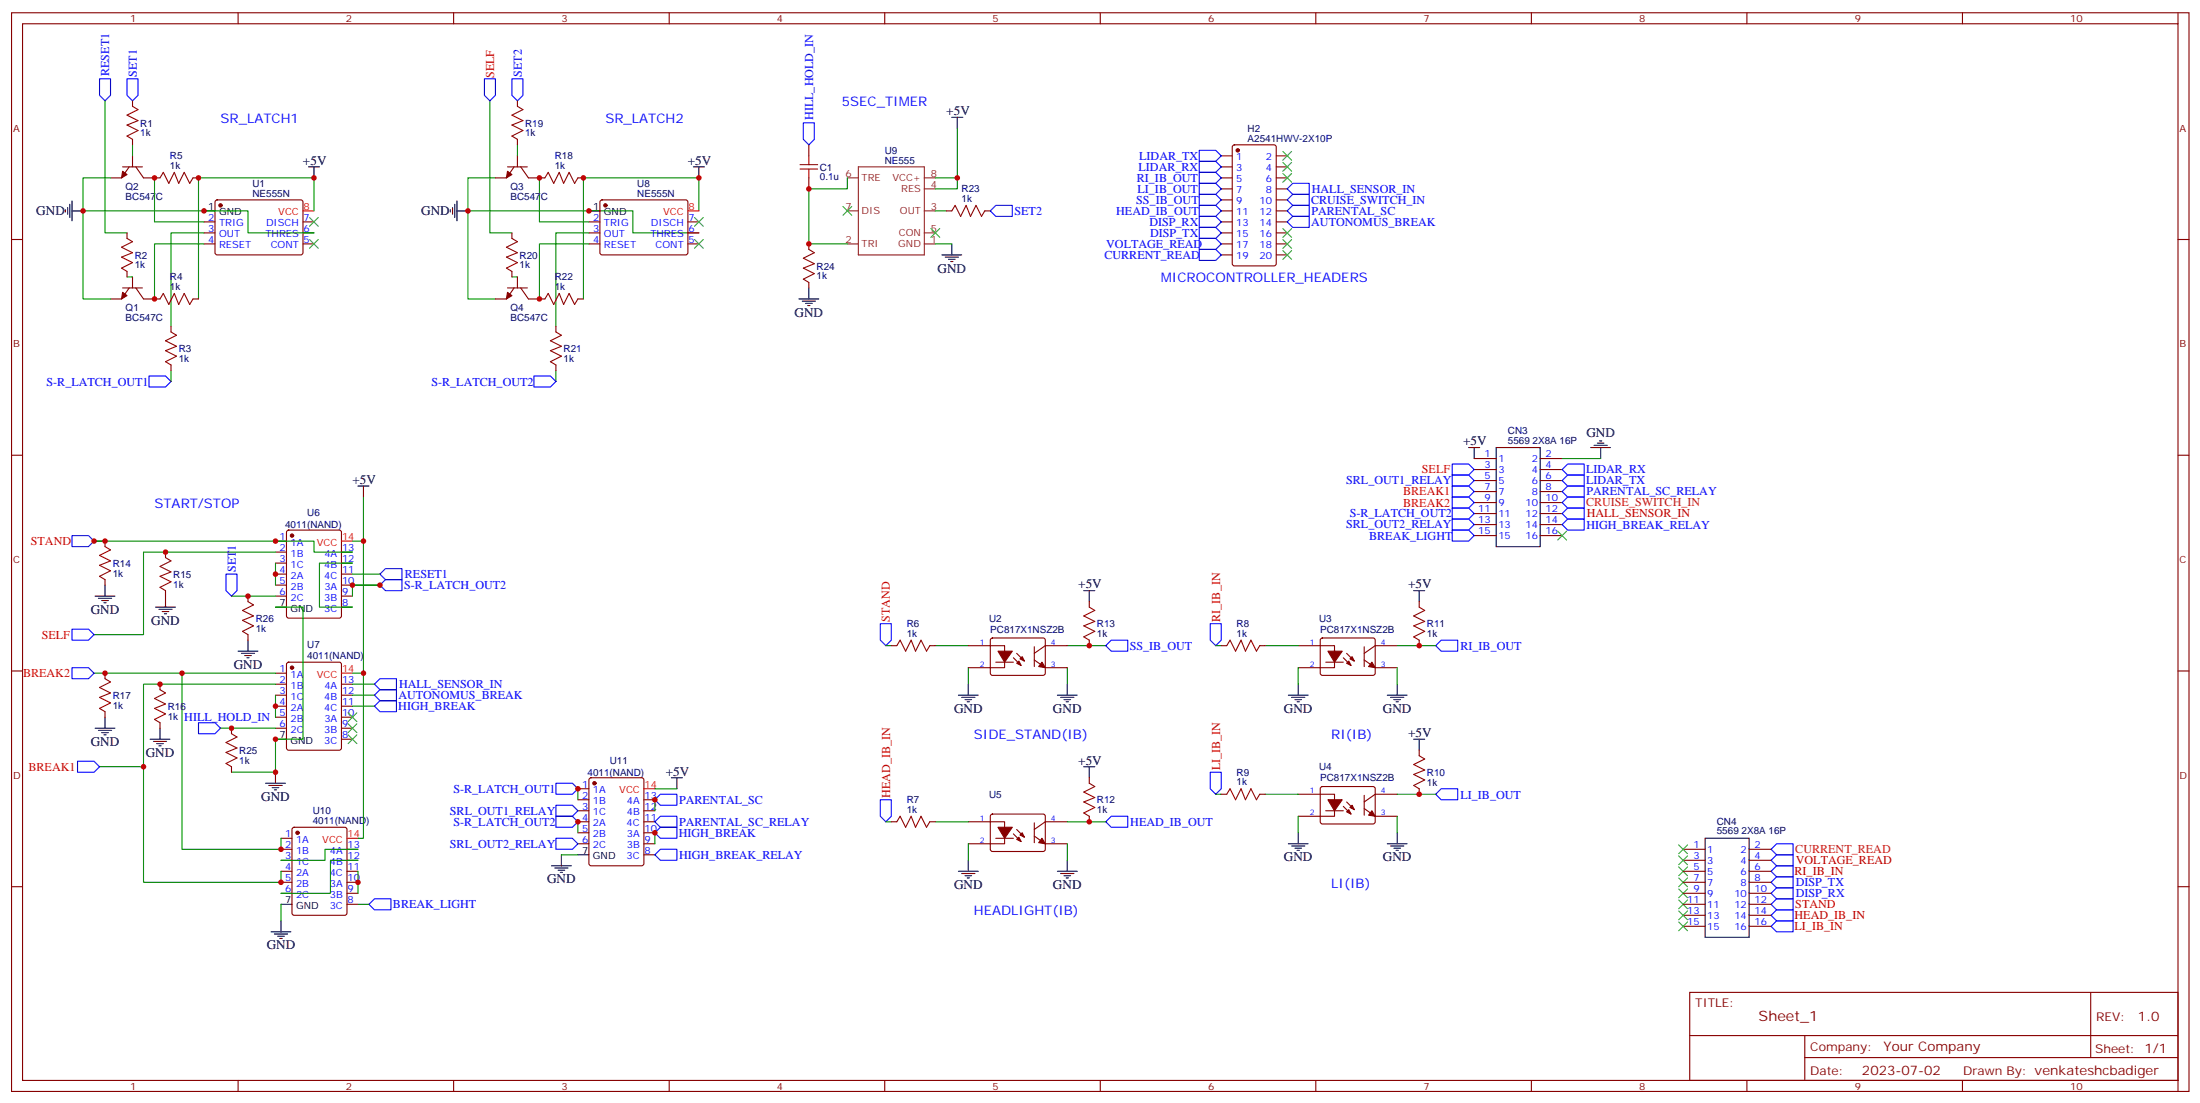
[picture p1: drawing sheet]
<svg xmlns="http://www.w3.org/2000/svg" width="706mm" height="354mm" viewBox="0 0 706 354" stroke-linecap="round" stroke-linejoin="round" font-family="sans-serif">
<g fill="none" stroke="#870000" stroke-width=".35">
<path d="M3.7 4.1h698.5v345.7h-698.5zM7.2 7.6h691.5v338.7h-691.5zM76.4 4.1v3.5M145.5 4.1v3.5M214.7 4.1v3.5M283.8 4.1v3.5M353 4.1v3.5M422.1 4.1v3.5M491.2 4.1v3.5M560.4 4.1v3.5M629.5 4.1v3.5M698.7 4.1v3.5"/>
<path d="M42.5 32.3v1.8M166 32.3v1.8M39.3 53.5h6.4M41.5 53.5l-2.5 3.5h-3.5M42.5 44.7v1.7M42.5 50v3.5M43.6 53.5l2.4 3.5h5.3M61.9 57h1.8M162.8 53.5h6.4M164.9 53.5l-2.4 3.5h-3.6M166 44.7v1.7M166 50v3.5"/>
<path d="M167 53.5l2.5 3.5h5.3M185.4 57h1.7M259.5 46.4v3.6M259.5 57v3.5M391.8 57h3.5M391.8 53.5h3.5M391.8 50h3.5M395.5 46.6l.5-.2h12.7l.6 .5 .1 37.6-.5 .7h-12.9l-.7-.4v-37.7zM409.4 57h3.5M409.4 53.5h3.5M409.4 50h3.5M3.7 76.8h3.5"/>
<path d="M40.7 74.6v1.8M65.4 71.1h3.6M65.4 74.6h3.6M65.4 78.2h3.6M69.2 64.3l.5-.2h27.1l.4 .7-.1 16.5-.6 .4-27.1-.1-.4-.6v-16.2zM97.2 71.1h3.5M97.2 74.6h3.5M97.2 78.2h3.5M164.2 74.6v1.8M188.9 71.1h3.5M188.9 74.6h3.5M188.9 78.2h3.5"/>
<path d="M192.7 64.3l.4-.2h27.1l.5 .7-.1 16.5-.6 .4-27.1-.1-.5-.6v-16.2zM220.7 71.1h3.5M220.7 74.6h3.5M220.7 78.2h3.5M259.5 78.2v1.7M303.6 67.6h1.7M315.9 67.6h1.8M391.8 71.1h3.5M391.8 74.6h3.5M391.8 78.2h3.5M391.8 60.5h3.5M391.8 64.1h3.5"/>
<path d="M391.8 67.6h3.5M409.4 71.1h3.5M409.4 74.6h3.5M409.4 78.2h3.5M409.4 60.5h3.5M409.4 64.1h3.5M409.4 67.6h3.5M698.7 76.8h3.5M39.3 92.3h6.4M40.7 87v1.8M41.5 92.3l-2.5 3.5h-3.5M42.5 88.8v3.5"/>
<path d="M43.6 92.3l2.4 3.5h5.3M61.9 95.8h1.8M162.8 92.3h6.4M164.2 87v1.8M164.9 92.3l-2.4 3.5h-3.6M166 88.8v3.5M167 92.3l2.5 3.5h5.3M185.4 95.8h1.7M259.5 90.5v1.8M391.8 81.7h3.5M409.4 81.7h3.5M54.9 104.6v1.8"/>
<path d="M54.9 117v1.7M178.3 104.6v1.8M178.3 117v1.7M3.7 145.9h3.5M472.9 147h7.1M472.9 150.5h7.1M472.9 154h7.1M472.9 157.6h7.1M494.1 147h7M494.1 150.5h7M494.1 154h7M494.1 157.6h7"/>
<path d="M698.7 145.9h3.5M33.7 173.4v1.8M53.1 177v1.7M88.4 173.4h3.5M88.4 177h3.5M92.1 170.1l.5-.2h16.2l.7 .4v27.1l-.4 .7h-16.5l-.6-.4-.1-27.1zM109.5 177h3.6M472.9 161.1h7.1M472.9 164.6h7.1M472.9 168.1h7.1M472.9 171.7h7.1M494.1 161.1h7"/>
<path d="M494.1 164.6h7M494.1 168.1h7M494.1 171.7h7M33.7 185.8v1.7M53.1 189.3v1.8M79.6 191.1v1.7M88.4 180.5h3.5M88.4 184h3.5M88.4 187.5h3.5M88.4 191.1h3.5M109.5 180.5h3.6M109.5 184h3.6"/>
<path d="M109.5 187.5h3.6M109.5 191.1h3.6M109.5 194.6h3.6M349.4 192.8v1.8M455.3 192.8v1.8M3.7 215.1h3.5M33.7 215.8v1.7M51.3 219.3v1.8M79.6 203.4v1.8M88.4 215.8h3.5M88.4 219.3h3.5M92.1 212.4l.5-.2h16.2l.7 .5v27l-.4 .7-16.5 .1-.6-.5-.1-27.1z"/>
<path d="M109.5 219.3h3.6M285.9 206.9h1.8M298.3 206.9h1.7M310.6 206.9h11.7v7.1h-11.7M317.9 204.7l.5-.2h16.5l.4 .7-.1 10.8-.6 .5-16.5-.1-.4-.6v-10.6zM319.4 212.2h5.7M325.1 210.8l2.5 2.5M326.1 209.4l2.5 2.5M331.8 207.3v6.3M331.8 211.5l3.5 2.5h7.1M342.4 206.9h-7.1l-3.5 2.5M349.4 205.2v1.7"/>
<path d="M391.8 206.9h1.7M404.1 206.9h1.8M416.5 206.9h11.6v7.1h-11.6M423.7 204.7l.5-.2h16.5l.4 .7v10.8l-.7 .5-16.5-.1-.4-.6v-10.6zM425.3 212.2h5.6M430.9 210.8l2.5 2.5M432 209.4l2.4 2.5M437.6 207.3v6.3M437.6 211.5l3.5 2.5h7.1M448.2 206.9h-7.1l-3.5 2.5M455.3 205.2v1.7M698.7 215.1h3.5"/>
<path d="M33.7 228.1v1.8M51.3 231.6v1.8M74.3 233.4v1.8M88.4 222.8h3.5M88.4 226.3h3.5M88.4 229.9h3.5M88.4 233.4h3.5M109.5 222.8h3.6M109.5 226.3h3.6M109.5 229.9h3.6M109.5 233.4h3.6M109.5 236.9h3.6"/>
<path d="M74.3 245.7v1.8M185.4 252.8h3.5M185.4 256.3h3.5M185.4 259.9h3.5M189.1 249.5l.5-.2h16.2l.7 .4 .1 27.1-.5 .6-16.5 .1-.6-.5-.1-27zM206.6 256.3h3.5M206.6 259.9h3.5M349.4 249.3v1.7M391.8 254.6h1.7M404.1 254.6h1.8M416.5 254.6h11.6v7h-11.6M423.7 252.3l.5-.2 16.5 .1 .4 .6v10.9l-.7 .4-16.5-.1-.4-.6v-10.6z"/>
<path d="M425.3 259.9h5.6M430.9 258.4l2.5 2.5M432 257l2.4 2.5M437.6 254.9v6.4M437.6 259.2l3.5 2.4h7.1M448.2 254.6h-7.1l-3.5 2.4M455.3 240.5v1.7M455.3 252.8v1.8M90.1 268.7h3.6M90.1 272.2h3.6M90.1 275.7h3.6M90.1 279.3h3.6"/>
<path d="M93.9 265.4l.5-.3h16.2l.6 .5 .1 27.1-.5 .6-16.4 .1-.7-.5v-27zM111.3 272.2h3.5M111.3 275.7h3.5M111.3 279.3h3.5M185.4 263.4h3.5M185.4 266.9h3.5M185.4 270.4h3.5M206.6 263.4h3.5M206.6 266.9h3.5M206.6 270.4h3.5M206.6 274h3.5M285.9 263.4h1.8"/>
<path d="M298.3 263.4h1.7M310.6 263.4h11.7v7h-11.7M317.9 261.1l.5-.2 16.5 .1 .4 .6-.1 10.9-.6 .4-16.5-.1-.4-.6v-10.6zM319.4 268.7h5.7M325.1 267.3l2.5 2.4M326.1 265.9l2.5 2.4M331.8 268l3.5 2.4h7.1M331.8 263.7v6.4M342.4 263.4h-7.1l-3.5 2.5M349.4 261.6v1.8M539.9 272.2h7.1M539.9 275.7h7.1"/>
<path d="M539.9 279.3h7.1M561.1 272.2h7M561.1 275.7h7M561.1 279.3h7M3.7 284.2h3.5M90.1 282.8h3.6M90.1 286.3h3.6M111.3 282.8h3.5M111.3 286.3h3.5M111.3 289.8h3.5M539.9 282.8h7.1M539.9 286.3h7.1"/>
<path d="M539.9 289.8h7.1M539.9 293.4h7.1M539.9 296.9h7.1M561.1 282.8h7M561.1 286.3h7M561.1 289.8h7M561.1 293.4h7M561.1 296.9h7M698.7 284.2h3.5M542 318.1h156.7v28.2h-156.7zM670.7 318.1v20.9M542.1 331.9h156.4"/>
<path d="M579 339h119.5M579 331.9v14.1M76.4 346.3v3.5M145.5 346.3v3.5M214.7 346.3v3.5M283.8 346.3v3.5M353 346.3v3.5M422.1 346.3v3.5M491.2 346.3v3.5M560.4 346.3v3.5M629.5 346.3v3.5M698.7 346.3v3.5"/>
</g>
<g fill="#870000" stroke="#870000" stroke-width=".35">
<path d="M39.3 93.7l1.4 1.1-1.7 1z"/>
<path d="M39.3 54.9l1.4 1.1-1.7 1z"/>
<path d="M162.8 54.9l1.4 1.1-1.7 1z"/>
<path d="M162.8 93.7l1.4 1.1-1.7 1z"/>
<path d="M320.1 265.1h4.6l-2.4 3.6z"/>
<path d="M327.2 267.6l.7-.7 .7 1.4z"/>
<path d="M326.1 269l.7-.7 .8 1.4z"/>
<path d="M334.3 268.7l1 1.7-2.1-.3z"/>
<path d="M426 256.3h4.6l-2.5 3.6z"/>
<path d="M433 258.8l.7-.7 .7 1.4z"/>
<path d="M432 260.2l.7-.7 .7 1.4z"/>
<path d="M440.1 259.9l1 1.7-2.1-.3z"/>
<path d="M426 208.7h4.6l-2.5 3.5z"/>
<path d="M433 211.2l.7-.7 .7 1.4z"/>
<path d="M432 212.6l.7-.7 .7 1.4z"/>
<path d="M440.1 212.2l1 1.8-2.1-.4z"/>
<path d="M320.1 208.7h4.6l-2.4 3.5z"/>
<path d="M327.2 211.2l.7-.7 .7 1.4z"/>
<path d="M326.1 212.6l.7-.7 .8 1.4z"/>
<path d="M334.3 212.2l1 1.8-2.1-.4z"/>
<circle cx="70.7" cy="65.8" r=".53"/>
<circle cx="93.7" cy="171.7" r=".53"/>
<circle cx="93.7" cy="214" r=".53"/>
<circle cx="194.2" cy="65.8" r=".53"/>
<circle cx="397.1" cy="48.2" r=".53"/>
<circle cx="95.4" cy="266.9" r=".53"/>
<circle cx="190.7" cy="251" r=".53"/>
</g>
<g fill="none" stroke="#000" stroke-width=".35">
<path d="M305.3 37.6h3.6M307.1 37.6v3.5M99 53.5h3.5M100.7 53.5v3.5M222.4 53.5h3.6M224.2 53.5v3.5M21 67.2v.7M21.7 66.5v2.2M22.4 65.5v4.2M23.1 67.6h3.5M23.1 64.4v6.4M65.4 67.6h3.6"/>
<path d="M144.5 67.2v.7M145.2 66.5v2.2M145.9 65.5v4.2M146.6 67.6h3.5M146.6 64.4v6.4M188.9 67.6h3.5M305.3 78.2v3.5M256.3 95.8h6.3M257.4 96.5h4.2M258.4 97.2h2.1M259.1 97.9h.7M259.5 92.3v3.5"/>
<path d="M302.2 81.7h6.3M303.2 82.4h4.2M304.3 83.1h2.1M305 83.8h.7M114.8 155.8h3.6M116.6 155.8v3.5M471.1 143.4h3.6M472.9 143.4v3.6M480 143.4h14.1v31.8h-14.1zM510.3 143.4h6.3M511.4 142.7h4.2M512.4 142h2.1"/>
<path d="M513.1 141.3h.7M513.5 143.4v3.6M30.5 191.1h6.4M31.6 191.8h4.2M32.6 192.5h2.1M33.3 193.2h.7M33.7 187.5v3.6M49.9 194.6h6.4M51 195.3h4.2M52 196h2.2M52.7 196.7h.7M53.1 191.1v3.5"/>
<path d="M88.4 194.6h3.5M347.7 189.3h3.5M349.4 189.3v3.5M453.5 189.3h3.5M455.3 189.3v3.5M76.4 208.7h6.3M77.4 209.4h4.3M78.5 210.1h2.1M79.2 210.8h.7M79.6 205.2v3.5M310.6 219.3v3.5M342.4 219.3v3.5"/>
<path d="M416.5 219.3v3.5M448.2 219.3v3.5M30.5 233.4h6.4M31.6 234.1h4.2M32.6 234.8h2.1M33.3 235.5h.7M33.7 229.9v3.5M48.2 236.9h6.3M49.2 237.6h4.2M50.3 238.3h2.1M51 239h.7M51.3 233.4v3.5"/>
<path d="M88.4 236.9h3.5M307.4 222.8h6.4M308.5 223.5h4.2M309.6 224.2h2.1M310.3 224.9h.7M339.2 222.8h6.3M340.3 223.5h4.2M341.3 224.2h2.1M342 224.9h.7M413.3 222.8h6.3M414.3 223.5h4.3M415.4 224.2h2.1"/>
<path d="M416.1 224.9h.7M445 222.8h6.4M446.1 223.5h4.2M447.1 224.2h2.2M447.9 224.9h.7M453.5 236.9h3.5M455.3 236.9v3.6M85.2 251h6.3M86.3 251.7h4.2M87.3 252.4h2.1M88 253.2h.7M88.4 247.5v3.5"/>
<path d="M215.4 249.3h3.5M217.1 249.3v3.5M347.7 245.7h3.5M349.4 245.7v3.6M176.9 277.5h6.4M178 278.2h4.2M179 278.9h2.2M179.7 279.6h.7M180.1 274v3.5M185.4 274h3.5M307.4 279.3h6.4M308.5 280h4.2"/>
<path d="M310.6 275.7v3.6M339.2 279.3h6.3M340.3 280h4.2M342.4 275.7v3.6M413.3 270.4h6.3M414.3 271.1h4.3M415.4 271.9h2.1M416.1 272.6h.7M416.5 266.9v3.5M445 270.4h6.4M446.1 271.1h4.2M447.1 271.9h2.2"/>
<path d="M447.9 272.6h.7M448.2 266.9v3.5M547 268.7h14.1v31.7h-14.1zM87 298.7h6.3M88 299.4h4.3M90.1 289.8h3.6M90.1 295.1v3.6M309.6 280.7h2.1M310.3 281.4h.7M341.3 280.7h2.1M342 281.4h.7M89.1 300.1h2.1"/>
<path d="M89.8 300.8h.7"/>
</g>
<path d="M97.2 67.6h3.5M220.7 67.6h3.5M109.5 173.4h3.6M109.5 215.8h3.6M206.6 252.8h3.5M111.3 268.7h3.5" fill="none" stroke="#f00" stroke-width=".35"/>
<g fill="none" stroke="#008700" stroke-width=".35">
<path d="M33.7 32.3v42.3h7M157.2 32.3v42.3h7M35.5 57h-8.9v10.6M42.5 46.4v3.6M49.6 57v14.1h15.8M158.9 57h-8.8v10.6M166 46.4v3.6M173 57v14.1h15.9M271.8 57v3.5h-12.3v17.7h12.3M300 57h7.1M307.1 41.1v19.4h-7.1M65.4 78.2h-15.8v17.6"/>
<path d="M65.4 74.6h-10.5v30M100.7 67.6v-10.6h-37v38.8M100.7 74.6h-21.1v-7h-53v28.2h8.9M188.9 74.6h-10.6v30M188.9 78.2h-15.9v17.6M224.2 74.6h-21.2v-7h-52.9v28.2h8.8M224.2 67.6v-10.6h-37.1v38.8M300 78.2h5.3M300 67.6h3.6M40.7 88.8h1.8M164.2 88.8h1.8M54.9 118.7v3.6"/>
<path d="M178.3 118.7v3.6M116.6 159.3v14.1h-3.5M501.1 147h12.4M33.7 173.4h-3.5h70.5v3.6h12.4M88.4 177h-42.4v26.4h-15.8M116.6 173.4v42.4h-3.5M74.3 191.1h14.1M88.4 180.5v7M88.4 194.6h8.8v42.3h-8.8v10.6h-14.1M113.1 187.5h8.8h-8.8v3.6M113.1 180.5h-10.6v14.1h10.6M113.1 184h8.8"/>
<path d="M30.2 215.8h58.2M58.4 215.8v56.4h31.7v-3.5M88.4 219.3h-42.4v26.4h-14.1M113.1 219.3h7M116.6 215.8v52.9h-1.8M284.2 206.9h1.7M300 206.9h10.6M310.6 214v5.3M342.4 214v5.3M342.4 206.9h12.3M390 206.9h1.8M405.9 206.9h10.6"/>
<path d="M416.5 214v5.3M448.2 214v5.3M448.2 206.9h12.4M70.7 233.4h17.7M88.4 222.8v7.1M113.1 222.8h7M113.1 226.3h7M46 245.7v37.1h44.1v-3.5M185.4 252.8v3.5M210.1 252.8h7M210.1 256.3v3.6M390 254.6h1.8"/>
<path d="M405.9 254.6h10.6M448.2 254.6h12.4M114.8 272.2h-10.6v3.5h-14.1M114.8 275.7h-8.8v10.6h-15.9M114.8 279.3v7M180.1 274h5.3M185.4 263.4v3.5M210.1 266.9v3.5M284.2 263.4h1.7M300 263.4h10.6M310.6 270.4v5.3M342.4 263.4h12.3"/>
<path d="M342.4 270.4v5.3M416.5 261.6v5.3M448.2 261.6v5.3M90.1 289.8v5.3M114.8 289.8h3.6"/>
</g>
<g fill="none" stroke="#00f" stroke-width=".35">
<path d="M31.9 25.3h3.6v5.3l-1.8 1.7-1.8-1.7zM40.7 25.3h3.6v5.3l-1.8 1.7-1.8-1.7zM155.4 25.3h3.5v5.3l-1.7 1.7-1.8-1.7zM164.2 25.3h3.5v5.3l-1.7 1.7-1.8-1.7zM257.7 39.4h3.5v5.3l-1.7 1.7-1.8-1.7zM384.7 48.2h5.3l1.8 1.8-1.8 1.7h-5.3zM384.7 51.7h5.3l1.8 1.8-1.8 1.7h-5.3zM384.7 55.2h5.3l1.8 1.8-1.8 1.8h-5.3zM384.7 58.8h5.3l1.8 1.7-1.8 1.8h-5.3zM317.7 67.6l1.7-1.8h5.3v3.6h-5.3zM384.7 62.3h5.3l1.8 1.8-1.8 1.7h-5.3zM384.7 65.8h5.3l1.8 1.8-1.8 1.8h-5.3z"/>
<path d="M384.7 69.4h5.3l1.8 1.7-1.8 1.8h-5.3zM384.7 72.9h5.3l1.8 1.7-1.8 1.8h-5.3zM384.7 76.4h5.3l1.8 1.8-1.8 1.7h-5.3zM384.7 79.9h5.3l1.8 1.8-1.8 1.8h-5.3zM412.9 60.5l1.8-1.7h5.3v3.5h-5.3zM412.9 71.1l1.8-1.7h5.3v3.5h-5.3zM412.9 67.6l1.8-1.8h5.3v3.6h-5.3zM412.9 64.1l1.8-1.8h5.3v3.5h-5.3zM47.8 120.5h5.3l1.8 1.8-1.8 1.7h-5.3zM171.3 120.5h5.3l1.7 1.8-1.7 1.7h-5.3zM465.8 148.7h5.3l1.8 1.8-1.8 1.8h-5.3zM465.8 152.3h5.3l1.8 1.7-1.8 1.8h-5.3z"/>
<path d="M465.8 155.8h5.3l1.8 1.8-1.8 1.7h-5.3zM465.8 159.3h5.3l1.8 1.8-1.8 1.7h-5.3zM501.1 157.6l1.8-1.8h5.3v3.5h-5.3zM501.1 150.5l1.8-1.8h5.3v3.6h-5.3zM501.1 154l1.8-1.7h5.3v3.5h-5.3zM23.1 171.7h5.3l1.8 1.7-1.8 1.8h-5.3zM465.8 162.8h5.3l1.8 1.8-1.8 1.8h-5.3zM465.8 166.4h5.3l1.8 1.7-1.8 1.8h-5.3zM465.8 169.9h5.3l1.8 1.8-1.8 1.7h-5.3zM501.1 161.1l1.8-1.8h5.3v3.5h-5.3zM501.1 164.6l1.8-1.8h5.3v3.6h-5.3zM501.1 168.1l1.8-1.7h5.3v3.5h-5.3z"/>
<path d="M72.5 184h3.5v5.3l-1.7 1.8-1.8-1.8zM121.9 184l1.7-1.8h5.3v3.6h-5.3zM121.9 187.5l1.7-1.7h5.3v3.5h-5.3zM282.4 199.9h3.5v5.3l-1.7 1.7-1.8-1.7zM388.2 199.9h3.6v5.3l-1.8 1.7-1.8-1.7zM23.1 214h5.3l1.8 1.8-1.8 1.7h-5.3zM23.1 201.6h5.3l1.8 1.8-1.8 1.8h-5.3zM120.1 219.3l1.8-1.8h5.3v3.6h-5.3zM354.7 206.9l1.8-1.7h5.3v3.5h-5.3zM460.6 206.9l1.7-1.7h5.3v3.5h-5.3zM63.7 231.6h5.3l1.7 1.8-1.7 1.8h-5.3zM120.1 222.8l1.8-1.7h5.3v3.5h-5.3z"/>
<path d="M120.1 226.3l1.8-1.7h5.3v3.5h-5.3zM24.9 244h5.3l1.7 1.7-1.7 1.8h-5.3zM178.3 251h5.3l1.8 1.8-1.8 1.8h-5.3zM178.3 258.1h5.3l1.8 1.8-1.8 1.7h-5.3zM210.1 256.3l1.7-1.7h5.3v3.5h-5.3zM282.4 256.3h3.5v5.3l-1.7 1.8-1.8-1.8zM388.2 247.5h3.6v5.3l-1.8 1.8-1.8-1.8zM460.6 254.6l1.7-1.8h5.3v3.5h-5.3zM178.3 261.6h5.3l1.8 1.8-1.8 1.7h-5.3zM178.3 268.7h5.3l1.8 1.7-1.8 1.8h-5.3zM210.1 274l1.7-1.8h5.3v3.5h-5.3zM210.1 263.4l1.7-1.8h5.3v3.5h-5.3z"/>
<path d="M211.8 265.1h5.3v3.6h-5.3l-1.7-1.8zM354.7 263.4l1.8-1.8h5.3v3.5h-5.3zM569.9 277.5h5.3v3.5h-5.3l-1.8-1.7zM569.9 274h5.3v3.5h-5.3l-1.8-1.8zM569.9 270.4h5.3v3.6h-5.3l-1.8-1.8zM118.4 289.8l1.7-1.7h5.3v3.5h-5.3zM568.1 282.8l1.8-1.8h5.3v3.6h-5.3zM568.1 296.9l1.8-1.8h5.3v3.6h-5.3zM569.9 284.6h5.3v3.5h-5.3l-1.8-1.8zM569.9 288.1h5.3v3.5h-5.3l-1.8-1.8zM569.9 291.6h5.3v3.5h-5.3l-1.8-1.7z"/>
</g>
<path d="M271.8 57h3.5M275.3 53.5h21.2v28.2h-21.2zM296.5 57h3.5M271.8 67.6h3.5M271.8 78.2h3.5M296.5 67.6h3.5M296.5 78.2h3.5M296.5 74.6h3.5M296.5 60.5h3.5" fill="none" stroke="#8c2424" stroke-width=".35"/>
<g fill="none" stroke="#3c3" stroke-width=".35">
<path d="M411.5 48.5l2.8 2.9M411.5 52.1l2.8 2.8M411.5 55.6l2.8 2.8M414.3 48.5l-2.8 2.9M414.3 52.1l-2.8 2.8M414.3 55.6l-2.8 2.8M99.3 69.7l2.8 2.8M99.3 76.8l2.8 2.8M102.1 69.7l-2.8 2.8M102.1 76.8l-2.8 2.8M222.8 69.7l2.8 2.8M222.8 76.8l2.8 2.8"/>
<path d="M225.6 69.7l-2.8 2.8M225.6 76.8l-2.8 2.8M270.4 66.2l2.8 2.8M273.2 66.2l-2.8 2.8M298.6 73.2l2.8 2.9M301.4 73.2l-2.8 2.9M411.5 76.8l2.8 2.8M411.5 73.2l2.8 2.9M414.3 76.8l-2.8 2.8M414.3 73.2l-2.8 2.9M411.5 80.3l2.8 2.8M414.3 80.3l-2.8 2.8"/>
<path d="M499.7 170.3l2.8 2.8M502.5 170.3l-2.8 2.8M111.7 228.5l2.8 2.8M111.7 232l2.8 2.8M111.7 235.5l2.8 2.8M114.5 228.5l-2.8 2.8M114.5 232l-2.8 2.8M114.5 235.5l-2.8 2.8M538.5 277.8l2.8 2.9M538.5 270.8l2.8 2.8M538.5 274.3l2.8 2.8M541.3 277.8l-2.8 2.9"/>
<path d="M541.3 270.8l-2.8 2.8M541.3 274.3l-2.8 2.8M538.5 288.4l2.8 2.9M538.5 284.9l2.8 2.8M538.5 281.4l2.8 2.8M538.5 292l2.8 2.8M538.5 295.5l2.8 2.8M541.3 288.4l-2.8 2.9M541.3 284.9l-2.8 2.8M541.3 281.4l-2.8 2.8M541.3 292l-2.8 2.8M541.3 295.5l-2.8 2.8"/>
</g>
<g fill="none" stroke="#a10000" stroke-width=".35">
<path d="M42.5 34.1l1.8 1-3.6 1.8 3.6 1.8-3.6 1.4 3.6 1.7-3.6 1.8 1.8 1.1M166 34.1l1.7 1-3.5 1.8 3.5 1.8-3.5 1.4 3.5 1.7-3.5 1.8 1.8 1.1M51.3 57l1.1-1.8 1.8 3.6 1.7-3.6 1.4 3.6 1.8-3.6 1.8 3.6 1-1.8M174.8 57l1.1-1.8 1.7 3.6 1.8-3.6 1.4 3.6 1.8-3.6 1.7 3.6 1.1-1.8M256.6 54.2h5.7M256.6 52.8h5.7M259.5 50v2.8M259.5 54.2v2.8M40.7 76.4l1.8 1.1-3.5 1.7 3.5 1.8-3.5 1.4 3.5 1.8-3.5 1.7 1.7 1.1M164.2 76.4l1.8 1.1-3.5 1.7 3.5 1.8-3.5 1.4 3.5 1.8-3.5 1.7 1.7 1.1M259.5 79.9l1.7 1.1-3.5 1.8 3.5 1.7-3.5 1.4 3.5 1.8-3.5 1.8 1.8 1M305.3 67.6l1.1-1.8 1.8 3.6 1.7-3.6 1.4 3.6 1.8-3.6 1.8 3.6 1-1.8"/>
<path d="M51.3 95.8l1.1-1.7 1.8 3.5 1.7-3.5 1.4 3.5 1.8-3.5 1.8 3.5 1-1.8M174.8 95.8l1.1-1.7 1.7 3.5 1.8-3.5 1.4 3.5 1.8-3.5 1.7 3.5 1.1-1.8M54.9 106.4l1.7 1.1-3.5 1.7 3.5 1.8-3.5 1.4 3.5 1.8-3.5 1.7 1.8 1.1M178.3 106.4l1.8 1.1-3.5 1.7 3.5 1.8-3.5 1.4 3.5 1.8-3.5 1.7 1.7 1.1M33.7 175.2l1.8 1-3.6 1.8 3.6 1.8-3.6 1.4 3.6 1.8-3.6 1.7 1.8 1.1M53.1 178.7l1.8 1.1-3.6 1.7 3.6 1.8-3.6 1.4 3.6 1.8-3.6 1.7 1.8 1.1M79.6 192.8l1.7 1.1-3.5 1.8 3.5 1.7-3.5 1.4 3.5 1.8-3.5 1.8 1.8 1M349.4 194.6l1.8 1.1-3.5 1.7 3.5 1.8-3.5 1.4 3.5 1.8-3.5 1.7 1.7 1.1M455.3 194.6l1.7 1.1-3.5 1.7 3.5 1.8-3.5 1.4 3.5 1.8-3.5 1.7 1.8 1.1M33.7 217.5l1.8 1.1-3.6 1.7 3.6 1.8-3.6 1.4 3.6 1.8-3.6 1.7 1.8 1.1M287.7 206.9l1-1.7 1.8 3.5 1.8-3.5 1.4 3.5 1.8-3.5 1.7 3.5 1.1-1.8M393.5 206.9l1.1-1.7 1.7 3.5 1.8-3.5 1.4 3.5 1.8-3.5 1.7 3.5 1.1-1.8"/>
<path d="M51.3 221.1l1.8 1-3.5 1.8 3.5 1.7-3.5 1.4 3.5 1.8-3.5 1.8 1.7 1M74.3 235.2l1.7 1-3.5 1.8 3.5 1.7-3.5 1.5 3.5 1.7-3.5 1.8 1.8 1M349.4 251l1.8 1.1-3.5 1.8 3.5 1.7-3.5 1.4 3.5 1.8-3.5 1.8 1.7 1M393.5 254.6l1.1-1.8 1.7 3.5 1.8-3.5 1.4 3.5 1.8-3.5 1.7 3.5 1.1-1.7M455.3 242.2l1.7 1.1-3.5 1.7 3.5 1.8-3.5 1.4 3.5 1.8-3.5 1.7 1.8 1.1M287.7 263.4l1-1.8 1.8 3.5 1.8-3.5 1.4 3.5 1.8-3.5 1.7 3.5 1.1-1.7"/>
</g>
<g fill="#c00">
<circle cx="65.4" cy="67.6" r=".88"/>
<circle cx="26.6" cy="67.6" r=".88"/>
<circle cx="88.4" cy="184" r=".88"/>
<circle cx="88.4" cy="173.4" r=".88"/>
<circle cx="150.1" cy="67.6" r=".88"/>
<circle cx="188.9" cy="67.6" r=".88"/>
<circle cx="307.1" cy="57" r=".88"/>
<circle cx="116.6" cy="173.4" r=".88"/>
<circle cx="88.4" cy="247.5" r=".88"/>
<circle cx="113.1" cy="187.5" r=".88"/>
<circle cx="121.9" cy="187.5" r=".88"/>
<circle cx="100.7" cy="57" r=".88"/>
<circle cx="224.2" cy="57" r=".88"/>
<circle cx="88.4" cy="236.9" r=".88"/>
<circle cx="88.4" cy="226.3" r=".88"/>
<circle cx="58.4" cy="215.8" r=".88"/>
<circle cx="90.1" cy="272.2" r=".88"/>
<circle cx="46" cy="245.7" r=".88"/>
<circle cx="90.1" cy="282.8" r=".88"/>
<circle cx="116.6" cy="215.8" r=".88"/>
<circle cx="33.7" cy="173.4" r=".88"/>
<circle cx="30.2" cy="173.4" r=".88"/>
<circle cx="210.1" cy="266.9" r=".88"/>
<circle cx="185.4" cy="263.4" r=".88"/>
<circle cx="114.8" cy="282.8" r=".88"/>
<circle cx="210.1" cy="256.3" r=".88"/>
<circle cx="185.4" cy="252.8" r=".88"/>
<circle cx="53.1" cy="177" r=".88"/>
<circle cx="51.3" cy="219.3" r=".88"/>
<circle cx="33.7" cy="215.8" r=".88"/>
<circle cx="74.3" cy="233.4" r=".88"/>
<circle cx="455.3" cy="254.6" r=".88"/>
<circle cx="455.3" cy="206.9" r=".88"/>
<circle cx="349.4" cy="263.4" r=".88"/>
<circle cx="349.4" cy="206.9" r=".88"/>
<circle cx="49.6" cy="95.8" r=".88"/>
<circle cx="63.7" cy="57" r=".88"/>
<circle cx="49.6" cy="57" r=".88"/>
<circle cx="187.1" cy="57" r=".88"/>
<circle cx="173" cy="57" r=".88"/>
<circle cx="173" cy="95.8" r=".88"/>
<circle cx="259.5" cy="78.2" r=".88"/>
<circle cx="79.6" cy="191.1" r=".88"/>
<circle cx="259.5" cy="60.5" r=".88"/>
</g>
<text font-size="4.6" fill="#800" x="564.1" y="327.1">Sheet_1</text>
<g font-size="4.2" fill="#00f">
<text x="270.1" y="34.1">5SEC_TIMER</text>
<text x="70.7" y="39.4">SR_LATCH1</text>
<text x="194.2" y="39.4">SR_LATCH2</text>
<text x="372.4" y="90.5">MICROCONTROLLER_HEADERS</text>
<text x="49.6" y="162.8">START/STOP</text>
<text x="312.4" y="236.9">SIDE_STAND(IB)</text>
<text x="427" y="236.9">RI(IB)</text>
<text x="427" y="284.6">LI(IB)</text>
<text x="312.4" y="293.4">HEADLIGHT(IB)</text>
</g>
<g font-size="4.2">
<text x="303.6" y="36.9">+5V</text>
<text x="97.2" y="52.8">+5V</text>
<text x="220.7" y="52.8">+5V</text>
<text x="11.6" y="69">GND</text>
<text x="135.1" y="69">GND</text>
<text x="300.7" y="87.3">GND</text>
<text x="254.9" y="101.5">GND</text>
<text x="469.4" y="142.7">+5V</text>
<text x="508.9" y="140.2">GND</text>
<text x="113.1" y="155.1">+5V</text>
<text x="345.9" y="188.6">+5V</text>
<text x="451.7" y="188.6">+5V</text>
<text x="29.1" y="196.7">GND</text>
<text x="48.5" y="200.2">GND</text>
<text x="75" y="214.3">GND</text>
<text x="306" y="228.5">GND</text>
<text x="337.8" y="228.5">GND</text>
<text x="411.9" y="228.5">GND</text>
<text x="443.6" y="228.5">GND</text>
<text x="29.1" y="239">GND</text>
<text x="451.7" y="236.2">+5V</text>
<text x="46.7" y="242.6">GND</text>
<text x="345.9" y="245">+5V</text>
<text x="213.6" y="248.6">+5V</text>
<text x="83.8" y="256.7">GND</text>
<text x="411.9" y="276.1">GND</text>
<text x="443.6" y="276.1">GND</text>
<text x="175.5" y="283.1">GND</text>
<text x="306" y="284.9">GND</text>
<text x="337.8" y="284.9">GND</text>
<text x="85.5" y="304.3">GND</text>
</g>
<g font-size="4.2" fill="#800">
<text x="685.8" y="327.3">1.0</text>
<text x="604.2" y="336.9">Your Company</text>
<text x="597.3" y="344.7">2023-07-02</text>
</g>
<g font-size="3.9" fill="#00f">
<text x="35.1" y="24.4" transform="rotate(-90 35.1 24.4)">RESET1</text>
<text x="43.9" y="24.6" transform="rotate(-90 43.9 24.6)">SET1</text>
<text x="167.4" y="24.6" transform="rotate(-90 167.4 24.6)">SET2</text>
<text x="260.8" y="38.5" transform="rotate(-90 260.8 38.5)">HILL_HOLD_IN</text>
<text x="365.4" y="51.2">LIDAR_TX</text>
<text x="364.7" y="58.2">RI_IB_OUT</text>
<text x="365.2" y="54.8">LIDAR_RX</text>
<text x="364.5" y="65.3">SS_IB_OUT</text>
<text x="364.9" y="61.8">LI_IB_OUT</text>
<text x="420.6" y="65.4">CRUISE_SWITCH_IN</text>
<text x="420.8" y="61.9">HALL_SENSOR_IN</text>
<text x="325.4" y="68.9">SET2</text>
<text x="358.1" y="69">HEAD_IB_OUT</text>
<text x="420.7" y="68.9">PARENTAL_SC</text>
<text x="368.7" y="72.5">DISP_RX</text>
<text x="368.9" y="76">DISP_TX</text>
<text x="420.6" y="72.3">AUTONOMUS_BREAK</text>
<text x="354.3" y="83.1">CURRENT_READ</text>
<text x="354.9" y="79.5">VOLTAGE_READ</text>
<text x="14.9" y="123.6">S-R_LATCH_OUT1</text>
<text x="138.4" y="123.6">S-R_LATCH_OUT2</text>
<text x="431.8" y="155.3">SRL_OUT1_RELAY</text>
<text x="508.8" y="151.7">LIDAR_RX</text>
<text x="508.8" y="155.2">LIDAR_TX</text>
<text x="508.9" y="158.8">PARENTAL_SC_RELAY</text>
<text x="433" y="165.9">S-R_LATCH_OUT2</text>
<text x="431.8" y="169.4">SRL_OUT2_RELAY</text>
<text x="439.2" y="172.9">BREAK_LIGHT</text>
<text x="508.9" y="169.4">HIGH_BREAK_RELAY</text>
<text x="75.7" y="183.3" transform="rotate(-90 75.7 183.3)">SET1</text>
<text x="129.9" y="185.4">RESET1</text>
<text x="129.6" y="188.7">S-R_LATCH_OUT2</text>
<text x="362.4" y="208.3">SS_IB_OUT</text>
<text x="468.5" y="208.3">RI_IB_OUT</text>
<text x="128" y="220.6">HALL_SENSOR_IN</text>
<text x="127.8" y="227.7">HIGH_BREAK</text>
<text x="127.8" y="224.1">AUTONOMUS_BREAK</text>
<text x="59.1" y="231.1">HILL_HOLD_IN</text>
<text x="145.5" y="254.1">S-R_LATCH_OUT1</text>
<text x="217.8" y="257.6">PARENTAL_SC</text>
<text x="468.5" y="256">LI_IB_OUT</text>
<text x="144.3" y="261.1">SRL_OUT1_RELAY</text>
<text x="145.5" y="264.6">S-R_LATCH_OUT2</text>
<text x="217.7" y="268.2">HIGH_BREAK</text>
<text x="217.8" y="264.6">PARENTAL_SC_RELAY</text>
<text x="362.6" y="264.6">HEAD_IB_OUT</text>
<text x="144.3" y="271.7">SRL_OUT2_RELAY</text>
<text x="217.8" y="275.2">HIGH_BREAK_RELAY</text>
<text x="576" y="284.1">DISP_TX</text>
<text x="576" y="287.6">DISP_RX</text>
<text x="126.1" y="291.1">BREAK_LIGHT</text>
</g>
<g font-size="3.9" fill="#f00">
<text x="158.5" y="25.1" transform="rotate(-90 158.5 25.1)">SELF</text>
<text x="456.1" y="151.8">SELF</text>
<text x="450.1" y="158.8">BREAK1</text>
<text x="450.1" y="162.3">BREAK2</text>
<text x="9.9" y="174.7">STAND</text>
<text x="285.4" y="199.3" transform="rotate(-90 285.4 199.3)">STAND</text>
<text x="13.4" y="204.7">SELF</text>
<text x="7.4" y="217">BREAK2</text>
<text x="9.1" y="247">BREAK1</text>
<text x="575.9" y="291">STAND</text>
</g>
<g font-size="3.9" fill="#c30">
<text x="508.8" y="162.3">CRUISE_SWITCH_IN</text>
<text x="575.9" y="273.5">CURRENT_READ</text>
</g>
<g font-size="3.9" fill="#c00">
<text x="509" y="165.9">HALL_SENSOR_IN</text>
<text x="391.4" y="199.3" transform="rotate(-90 391.4 199.3)">RI_IB_IN</text>
<text x="391.4" y="246.9" transform="rotate(-90 391.4 246.9)">LI_IB_IN</text>
<text x="285.5" y="255.7" transform="rotate(-90 285.5 255.7)">HEAD_IB_IN</text>
<text x="575.7" y="280.6">RI_IB_IN</text>
<text x="576.1" y="277">VOLTAGE_READ</text>
<text x="575.7" y="294.7">HEAD_IB_IN</text>
<text x="575.7" y="298.2">LI_IB_IN</text>
</g>
<g font-size="3.9" fill="#800">
<text x="543.8" y="322.7">TITLE:</text>
<text x="672.4" y="327.3">REV:</text>
<text x="580.7" y="336.8">Company:</text>
<text x="672.1" y="337.5">Sheet: 1/1</text>
<text x="580.7" y="344.5">Date:</text>
<text x="629.8" y="344.6">Drawn By: venkateshcbadiger</text>
</g>
<g font-size="3.2" fill="#800">
<text x="41.8" y="7.1">1</text>
<text x="110.9" y="7.1">2</text>
<text x="180.1" y="7.1">3</text>
<text x="249.2" y="7.1">4</text>
<text x="318.4" y="7.1">5</text>
<text x="387.5" y="7.1">6</text>
<text x="456.7" y="7.1">7</text>
<text x="525.8" y="7.1">8</text>
<text x="595" y="7.1">9</text>
<text x="664.1" y="7.1">10</text>
<text x="4.2" y="42.2">A</text>
<text x="699.2" y="42.2">A</text>
<text x="4.2" y="111.3">B</text>
<text x="699.2" y="111.3">B</text>
<text x="4.2" y="180.5">C</text>
<text x="699.2" y="180.5">C</text>
<text x="4.2" y="249.6">D</text>
<text x="699.2" y="249.6">D</text>
<text x="41.8" y="349.3">1</text>
<text x="110.9" y="349.3">2</text>
<text x="180.1" y="349.3">3</text>
<text x="249.2" y="349.3">4</text>
<text x="318.4" y="349.3">5</text>
<text x="387.5" y="349.3">6</text>
<text x="456.7" y="349.3">7</text>
<text x="525.8" y="349.3">8</text>
<text x="595" y="349.3">9</text>
<text x="664.1" y="349.3">10</text>
</g>
<g font-size="3.2" fill="#000080">
<text x="45" y="40.5">R1</text>
<text x="168.5" y="40.5">R19</text>
<text x="45" y="43.7">1k</text>
<text x="168.5" y="43.7">1k</text>
<text x="400.2" y="45.4">A2541HWV-2X10P</text>
<text x="400.2" y="42.2">H2</text>
<text x="54.5" y="51">R5</text>
<text x="178" y="51">R18</text>
<text x="283.8" y="52.4">NE555</text>
<text x="283.8" y="49.2">U9</text>
<text x="54.5" y="54.2">1k</text>
<text x="81" y="59.8">U1</text>
<text x="178" y="54.2">1k</text>
<text x="204.4" y="59.8">U8</text>
<text x="263" y="57.8">0.1u</text>
<text x="263" y="54.7">C1</text>
<text x="40.3" y="63.9">BC547C</text>
<text x="40.3" y="60.8">Q2</text>
<text x="81" y="63">NE555N</text>
<text x="163.8" y="63.9">BC547C</text>
<text x="163.8" y="60.8">Q3</text>
<text x="204.4" y="63">NE555N</text>
<text x="308.5" y="64.8">1k</text>
<text x="308.5" y="61.6">R23</text>
<text x="43.2" y="82.9">R2</text>
<text x="166.7" y="82.9">R20</text>
<text x="43.2" y="86.1">1k</text>
<text x="54.5" y="89.9">R4</text>
<text x="166.7" y="86.1">1k</text>
<text x="178" y="89.8">R22</text>
<text x="261.9" y="89.6">1k</text>
<text x="261.9" y="86.4">R24</text>
<text x="54.5" y="93">1k</text>
<text x="178" y="93">1k</text>
<text x="40.3" y="99.6">Q1</text>
<text x="163.8" y="99.6">Q4</text>
<text x="40.3" y="102.8">BC547C</text>
<text x="163.8" y="102.8">BC547C</text>
<text x="57.3" y="112.9">R3</text>
<text x="180.8" y="112.9">R21</text>
<text x="57.3" y="116">1k</text>
<text x="180.8" y="116">1k</text>
<text x="483.7" y="142.2">5569 2X8A 16P</text>
<text x="483.7" y="139.1">CN3</text>
<text x="98.6" y="165.5">U6</text>
<text x="91.5" y="169.3">4011(NAND)</text>
<text x="36.2" y="184.8">1k</text>
<text x="36.2" y="181.6">R14</text>
<text x="55.6" y="185.1">R15</text>
<text x="55.6" y="188.3">1k</text>
<text x="82" y="202.5">1k</text>
<text x="82" y="199.4">R26</text>
<text x="290.9" y="200.9">R6</text>
<text x="317.3" y="199.3">U2</text>
<text x="317.7" y="202.8">PC817X1NSZ2B</text>
<text x="351.9" y="201.1">R13</text>
<text x="396.7" y="200.9">R8</text>
<text x="423.1" y="199.3">U3</text>
<text x="423.5" y="202.8">PC817X1NSZ2B</text>
<text x="457.7" y="201.1">R11</text>
<text x="98.6" y="207.8">U7</text>
<text x="290.9" y="204.1">1k</text>
<text x="351.9" y="204.2">1k</text>
<text x="396.7" y="204.1">1k</text>
<text x="457.7" y="204.2">1k</text>
<text x="98.6" y="211.1">4011(NAND)</text>
<text x="36.2" y="227.1">1k</text>
<text x="36.2" y="223.9">R17</text>
<text x="53.8" y="227.5">R16</text>
<text x="53.8" y="230.6">1k</text>
<text x="76.7" y="244.7">1k</text>
<text x="76.7" y="241.6">R25</text>
<text x="195.6" y="244.9">U11</text>
<text x="188.5" y="248.7">4011(NAND)</text>
<text x="396.7" y="251.7">1k</text>
<text x="396.7" y="248.6">R9</text>
<text x="423.1" y="246.9">U4</text>
<text x="423.5" y="250.4">PC817X1NSZ2B</text>
<text x="457.7" y="251.9">1k</text>
<text x="457.7" y="248.7">R10</text>
<text x="290.9" y="257.4">R7</text>
<text x="317.3" y="255.7">U5</text>
<text x="351.9" y="257.5">R12</text>
<text x="100.3" y="260.7">U10</text>
<text x="290.9" y="260.6">1k</text>
<text x="351.9" y="260.7">1k</text>
<text x="100.3" y="264">4011(NAND)</text>
<text x="550.7" y="267.4">5569 2X8A 16P</text>
<text x="550.7" y="264.3">CN4</text>
</g>
<g font-size="3.2" fill="#00f">
<text x="396.6" y="51.4">1</text>
<text x="406.1" y="51.4">2</text>
<text x="396.6" y="54.9">3</text>
<text x="396.6" y="58.4">5</text>
<text x="406.1" y="58.4">6</text>
<text x="406.1" y="54.9">4</text>
<text x="396.6" y="61.9">7</text>
<text x="396.6" y="65.5">9</text>
<text x="404.1" y="65.5">10</text>
<text x="406.1" y="61.9">8</text>
<text x="66.8" y="70.8">2</text>
<text x="97.4" y="70.8">7</text>
<text x="190.2" y="70.8">2</text>
<text x="220.8" y="70.8">7</text>
<text x="396.6" y="69">11</text>
<text x="404.1" y="69">12</text>
<text x="66.8" y="74.3">3</text>
<text x="66.8" y="77.8">4</text>
<text x="70.3" y="72.5">TRIG</text>
<text x="70.3" y="76.1">OUT</text>
<text x="85.2" y="76.1">THRES</text>
<text x="85.3" y="72.5">DISCH</text>
<text x="97.4" y="77.8">5</text>
<text x="97.4" y="74.3">6</text>
<text x="190.2" y="74.3">3</text>
<text x="190.2" y="77.8">4</text>
<text x="193.7" y="72.5">TRIG</text>
<text x="193.7" y="76.1">OUT</text>
<text x="208.6" y="76.1">THRES</text>
<text x="208.8" y="72.5">DISCH</text>
<text x="220.8" y="77.8">5</text>
<text x="220.8" y="74.3">6</text>
<text x="396.6" y="72.5">13</text>
<text x="396.6" y="76.1">15</text>
<text x="404.1" y="76.1">16</text>
<text x="404.1" y="72.5">14</text>
<text x="70.3" y="79.6">RESET</text>
<text x="86.8" y="79.6">CONT</text>
<text x="193.7" y="79.6">RESET</text>
<text x="210.3" y="79.6">CONT</text>
<text x="396.6" y="79.6">17</text>
<text x="396.6" y="83.1">19</text>
<text x="404.1" y="83.1">20</text>
<text x="404.1" y="79.6">18</text>
<text x="476.2" y="146.6">1</text>
<text x="480.7" y="148">1</text>
<text x="491.3" y="148">2</text>
<text x="495.8" y="146.6">2</text>
<text x="476.2" y="150.1">3</text>
<text x="476.2" y="153.7">5</text>
<text x="480.7" y="151.6">3</text>
<text x="480.7" y="155.1">5</text>
<text x="491.3" y="151.6">4</text>
<text x="491.3" y="155.1">6</text>
<text x="495.8" y="150.1">4</text>
<text x="495.8" y="153.7">6</text>
<text x="476.2" y="157.2">7</text>
<text x="476.2" y="160.7">9</text>
<text x="480.7" y="158.6">7</text>
<text x="491.3" y="158.6">8</text>
<text x="495.8" y="157.2">8</text>
<text x="495.8" y="160.7">10</text>
<text x="474.2" y="164.3">11</text>
<text x="474.2" y="167.8">13</text>
<text x="480.7" y="162.1">9</text>
<text x="480.7" y="165.7">11</text>
<text x="489.3" y="162.1">10</text>
<text x="489.3" y="165.7">12</text>
<text x="495.8" y="164.3">12</text>
<text x="495.8" y="167.8">14</text>
<text x="89.7" y="173.1">1</text>
<text x="474.2" y="171.3">15</text>
<text x="480.7" y="169.2">13</text>
<text x="480.7" y="172.7">15</text>
<text x="489.3" y="169.2">14</text>
<text x="489.3" y="172.7">16</text>
<text x="495.8" y="171.3">16</text>
<text x="89.7" y="176.6">2</text>
<text x="93.2" y="174.8">1A</text>
<text x="93.2" y="178.4">1B</text>
<text x="104" y="178.4">4A</text>
<text x="109.7" y="176.6">13</text>
<text x="89.7" y="180.1">3</text>
<text x="89.7" y="183.7">4</text>
<text x="93.2" y="181.9">1C</text>
<text x="93.2" y="185.4">2A</text>
<text x="104" y="185.4">4C</text>
<text x="104" y="181.9">4B</text>
<text x="109.7" y="183.7">11</text>
<text x="109.7" y="180.1">12</text>
<text x="89.7" y="187.2">5</text>
<text x="89.7" y="190.7">6</text>
<text x="93.2" y="188.9">2B</text>
<text x="104" y="188.9">3A</text>
<text x="109.7" y="190.7">9</text>
<text x="109.7" y="187.2">10</text>
<text x="93.2" y="192.5">2C</text>
<text x="104" y="196">3C</text>
<text x="104" y="192.5">3B</text>
<text x="109.7" y="194.2">8</text>
<text x="89.7" y="215.4">1</text>
<text x="89.7" y="218.9">2</text>
<text x="93.2" y="217.2">1A</text>
<text x="93.2" y="220.7">1B</text>
<text x="104" y="220.7">4A</text>
<text x="109.7" y="218.9">13</text>
<text x="89.7" y="222.5">3</text>
<text x="89.7" y="226">4</text>
<text x="93.2" y="224.2">1C</text>
<text x="93.2" y="227.8">2A</text>
<text x="104" y="227.8">4C</text>
<text x="104" y="224.2">4B</text>
<text x="109.7" y="226">11</text>
<text x="109.7" y="222.5">12</text>
<text x="89.7" y="229.5">5</text>
<text x="89.7" y="233">6</text>
<text x="93.2" y="231.3">2B</text>
<text x="104" y="231.3">3A</text>
<text x="109.7" y="233">9</text>
<text x="109.7" y="229.5">10</text>
<text x="93.2" y="234.8">2C</text>
<text x="104" y="238.3">3C</text>
<text x="104" y="234.8">3B</text>
<text x="109.7" y="236.6">8</text>
<text x="186.7" y="252.4">1</text>
<text x="186.7" y="256">2</text>
<text x="190.2" y="254.2">1A</text>
<text x="190.2" y="257.7">1B</text>
<text x="201.1" y="257.7">4A</text>
<text x="206.7" y="256">13</text>
<text x="186.7" y="259.5">3</text>
<text x="186.7" y="263">4</text>
<text x="190.2" y="261.3">1C</text>
<text x="201.1" y="261.3">4B</text>
<text x="206.7" y="263">11</text>
<text x="206.7" y="259.5">12</text>
<text x="91.5" y="268.3">1</text>
<text x="186.7" y="266.6">5</text>
<text x="190.2" y="264.8">2A</text>
<text x="190.2" y="268.3">2B</text>
<text x="201" y="264.8">4C</text>
<text x="201.1" y="268.3">3A</text>
<text x="206.7" y="266.6">10</text>
<text x="91.5" y="271.9">2</text>
<text x="91.5" y="275.4">3</text>
<text x="95" y="270.1">1A</text>
<text x="95" y="273.6">1B</text>
<text x="105.8" y="273.6">4A</text>
<text x="111.5" y="275.4">12</text>
<text x="111.5" y="271.9">13</text>
<text x="186.7" y="270.1">6</text>
<text x="190.2" y="271.9">2C</text>
<text x="201" y="275.4">3C</text>
<text x="201.1" y="271.9">3B</text>
<text x="206.7" y="273.6">8</text>
<text x="206.7" y="270.1">9</text>
<text x="543.2" y="271.9">1</text>
<text x="543.2" y="275.4">3</text>
<text x="547.7" y="273.3">1</text>
<text x="558.4" y="273.3">2</text>
<text x="562.9" y="271.9">2</text>
<text x="562.9" y="275.4">4</text>
<text x="91.5" y="278.9">4</text>
<text x="95" y="277.1">1C</text>
<text x="95" y="280.7">2A</text>
<text x="105.8" y="280.7">4C</text>
<text x="105.8" y="277.1">4B</text>
<text x="111.5" y="278.9">11</text>
<text x="543.2" y="278.9">5</text>
<text x="547.7" y="276.8">3</text>
<text x="547.7" y="280.3">5</text>
<text x="558.4" y="276.8">4</text>
<text x="558.4" y="280.3">6</text>
<text x="562.9" y="278.9">6</text>
<text x="91.5" y="282.4">5</text>
<text x="91.5" y="286">6</text>
<text x="95" y="284.2">2B</text>
<text x="95" y="287.7">2C</text>
<text x="105.8" y="287.7">3B</text>
<text x="105.8" y="284.2">3A</text>
<text x="111.5" y="286">9</text>
<text x="111.5" y="282.4">10</text>
<text x="543.2" y="282.4">7</text>
<text x="543.2" y="286">9</text>
<text x="547.7" y="283.8">7</text>
<text x="547.7" y="287.4">9</text>
<text x="556.4" y="287.4">10</text>
<text x="558.4" y="283.8">8</text>
<text x="562.9" y="282.4">8</text>
<text x="562.9" y="286">10</text>
<text x="105.8" y="291.3">3C</text>
<text x="111.5" y="289.5">8</text>
<text x="541.2" y="289.5">11</text>
<text x="541.2" y="293">13</text>
<text x="547.7" y="290.9">11</text>
<text x="556.4" y="290.9">12</text>
<text x="562.9" y="289.5">12</text>
<text x="562.9" y="293">14</text>
<text x="541.2" y="296.5">15</text>
<text x="547.7" y="294.4">13</text>
<text x="547.7" y="298">15</text>
<text x="556.4" y="294.4">14</text>
<text x="556.4" y="298">16</text>
<text x="562.9" y="296.5">16</text>
</g>
<g font-size="3.2" fill="#8d2323">
<text x="271.2" y="56.7">6</text>
<text x="276.4" y="58.1">TRE</text>
<text x="286.3" y="58.1">VCC+</text>
<text x="298.6" y="56.7">8</text>
<text x="289.1" y="61.6">RES</text>
<text x="298.6" y="60.2">4</text>
<text x="271.2" y="67.2">7</text>
<text x="276.4" y="68.7">DIS</text>
<text x="288.7" y="68.7">OUT</text>
<text x="298.6" y="67.2">3</text>
<text x="271.2" y="77.8">2</text>
<text x="288.4" y="75.7">CON</text>
<text x="298.6" y="77.8">1</text>
<text x="298.6" y="74.3">5</text>
<text x="276.4" y="79.2">TRI</text>
<text x="288.2" y="79.2">GND</text>
</g>
<g font-size="3.2">
<text x="66.8" y="67.2">1</text>
<text x="70.3" y="69">GND</text>
<text x="190.2" y="67.2">1</text>
<text x="193.7" y="69">GND</text>
<text x="89.7" y="194.2">7</text>
<text x="93.2" y="196">GND</text>
<text x="89.7" y="236.6">7</text>
<text x="93.2" y="238.3">GND</text>
<text x="186.7" y="273.6">7</text>
<text x="190.2" y="275.4">GND</text>
<text x="91.5" y="289.5">7</text>
<text x="95" y="291.3">GND</text>
</g>
<g font-size="3.2" fill="#f00">
<text x="89.3" y="69">VCC</text>
<text x="97.4" y="67.2">8</text>
<text x="212.8" y="69">VCC</text>
<text x="220.8" y="67.2">8</text>
<text x="109.7" y="173.1">14</text>
<text x="101.6" y="174.8">VCC</text>
<text x="109.7" y="215.4">14</text>
<text x="101.6" y="217.2">VCC</text>
<text x="198.6" y="254.2">VCC</text>
<text x="206.7" y="252.4">14</text>
<text x="111.5" y="268.3">14</text>
<text x="103.4" y="270.1">VCC</text>
</g>
<g font-size="2.5" fill="#00f">
<text x="314.3" y="206.6">1</text>
<text x="337.1" y="206.6">4</text>
<text x="420.2" y="206.6">1</text>
<text x="442.9" y="206.6">4</text>
<text x="314.3" y="213.6">2</text>
<text x="337.1" y="213.6">3</text>
<text x="420.2" y="213.6">2</text>
<text x="442.9" y="213.6">3</text>
<text x="420.2" y="254.2">1</text>
<text x="442.9" y="254.2">4</text>
<text x="314.3" y="263">1</text>
<text x="337.1" y="263">4</text>
<text x="420.2" y="261.3">2</text>
<text x="442.9" y="261.3">3</text>
<text x="314.3" y="270.1">2</text>
<text x="337.1" y="270.1">3</text>
</g>
</svg>
